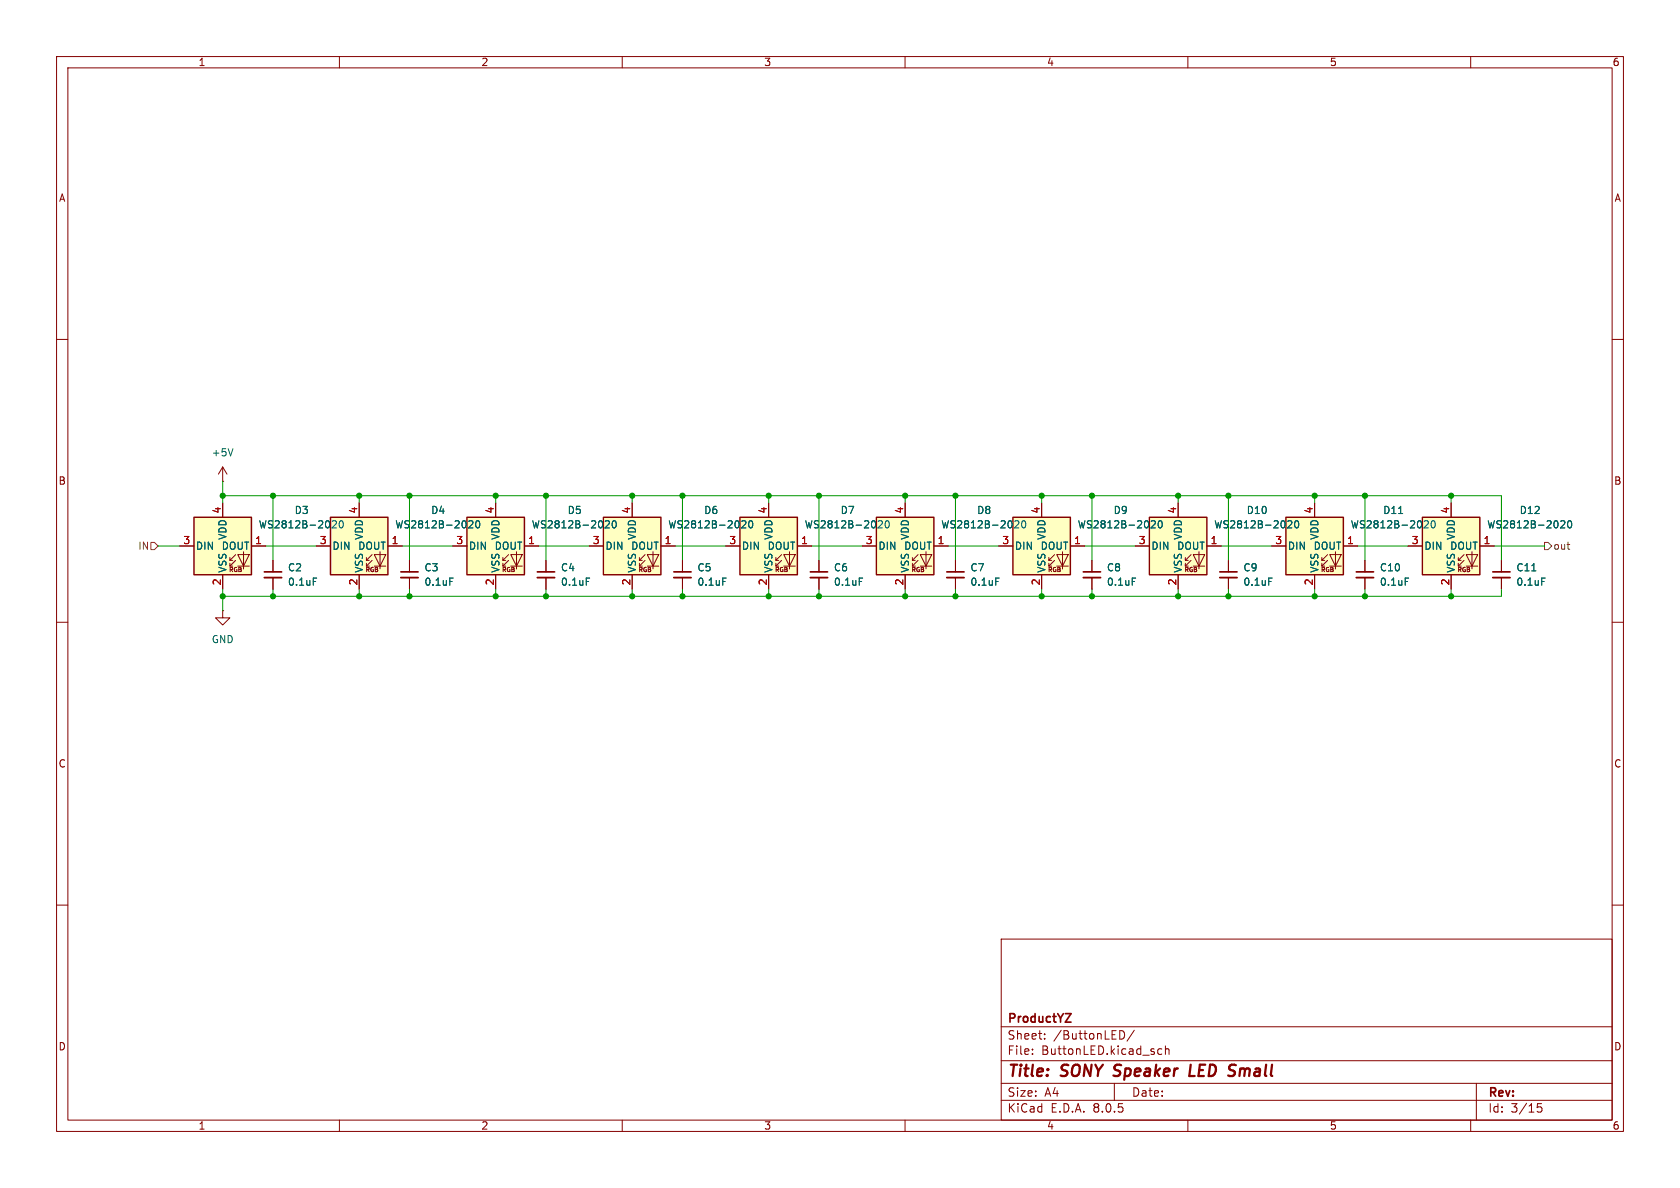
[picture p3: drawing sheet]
<svg xmlns="http://www.w3.org/2000/svg" width="297mm" height="210mm" viewBox="0 0 297 210" stroke-linecap="round" stroke-linejoin="round" font-family="sans-serif">
<g fill="none" stroke="#840000" stroke-width=".18">
<path d="M10 10h277v190h-277zM12 12h273v186h-273zM60 10v2M110 10v2M160 10v2M210 10v2M260 10v2M10 60h2M285 60h2M10 110h2M285 110h2M10 160h2"/>
<path d="M285 160h2M177 166h108v32h-108zM60 198v2M110 198v2M160 198v2M177 194.5h108M177 191.5h108M177 187.5h108M177 181.5h108M182.5 186.3v.1M182.5 185.5v.1M184.7 183.6v.1"/>
<path d="M184.7 182.8v.1M197 191.5v3M198 182.2a.76 .76 0 0 1 .8 .7 .76 .76 0 0 1-.8 .8M200.5 182.1l-1.3 2M205.4 185.5l-.4-.1-.3 .3v.4l.1 .2h.6M206 185.5l.2-.1 .4 .1 .1 .9M206 184.9v1.5M210 198v2M260 198v2M261 191.5v6.5M272.5 195.1h-.7l-.1 .7 .3-.1h.5l.1 .3-.1 .5-.2 .1-.6-.1"/>
</g>
<path d="M210.5 188.2l-.2 2h.9" fill="none" stroke="#840000" stroke-width=".4"/>
<path d="M188.3 179.2h1l-1 1.5h1" fill="none" stroke="#840000" stroke-width=".3"/>
<path d="M130.8 91.4h10.2v10.2h-10.2z" fill="#ffffc2"/>
<g fill="none" stroke="#840000" stroke-width=".18">
<path d="M128.3 96.5h2.5M135.9 88.9v2.5M137.2 99.1h.5M138.2 99.1l-1 1v-.5M138.2 98l-1 1.1v-.5M138.6 98h2l-1 2.1zM139.6 97.5v3.1M141 96.5h2.5M241.3 99.1v2M39.4 108v1.2h1.2l-1.2 1.3-1.3-1.3h1.3M39.4 108h.1M135.9 101.6v2.5"/>
<path d="M137.2 100.1h.5M138.6 100.1h2M241.3 102.1v2"/>
</g>
<path d="M130.8 91.4h10.2v10.2h-10.2z" fill="none" stroke="#840000" stroke-width=".25"/>
<path d="M155.3 92.2l.5-.1 .2 .3-.8 .9h.8M156.6 92.2l.2-.1a.68 .68 0 0 1 .4 .6 .68 .68 0 0 1-.4 .6l-.2-.1-.1-.4zM248.4 102.2h.6" fill="none" stroke="#006464" stroke-width=".18"/>
<path d="M239.8 102.1h3" fill="none" stroke="#840000" stroke-width=".33"/>
<path d="M239.8 101.1h3" fill="none" stroke="#840000" stroke-width=".3"/>
<path d="M227.3 91.4h10.2v10.2h-10.2z" fill="#ffffc2"/>
<g fill="none" stroke="#840000" stroke-width=".18">
<path d="M48.3 99.1v2M193 99.1v2M217.2 99.1v2M224.8 96.5h2.5M232.4 88.9v2.5M233.7 99.1h.5M234.7 99.1l-1 1v-.5M234.7 98l-1 1.1v-.5M235.1 98h2l-1 2.1zM236.1 97.5v3.1M237.5 96.5h2.5M48.3 102.1v2"/>
<path d="M193 102.1v2M217.2 102.1v2M232.4 101.6v2.5M233.7 100.1h.5M235.1 100.1h2"/>
</g>
<path d="M227.3 91.4h10.2v10.2h-10.2z" fill="none" stroke="#840000" stroke-width=".25"/>
<path d="M247.3 90.8h.7M251.8 92.2l.5-.1 .2 .3-.8 .9h.8M253.2 92.1h.1a.68 .68 0 0 1 .4 .6 .68 .68 0 0 1-.4 .6 .84 .84 0 0 1-.1-1.2zM55.4 102.2h.6M200.2 102.2h.6M224.3 102.2h.6" fill="none" stroke="#006464" stroke-width=".18"/>
<path d="M46.7 102.1h3.1M191.5 102.1h3.1M215.6 102.1h3.1" fill="none" stroke="#840000" stroke-width=".33"/>
<path d="M46.7 101.1h3.1M191.5 101.1h3.1M215.6 101.1h3.1" fill="none" stroke="#840000" stroke-width=".3"/>
<path d="M203.2 91.4h10.2v10.2h-10.2z" fill="#ffffc2"/>
<g fill="none" stroke="#840000" stroke-width=".18">
<path d="M120.6 99.1v2M200.7 96.5h2.5M208.3 88.9v2.5M209.5 99.1h.6M210.6 99.1l-1.1 1v-.5M210.6 98l-1.1 1.1v-.5M210.9 98h2.1l-1 2.1zM212 97.5v3.1M213.4 96.5h2.5M120.6 102.1v2M208.3 101.6v2.5M209.5 100.1h.6"/>
<path d="M210.9 100.1h2.1"/>
</g>
<path d="M203.2 91.4h10.2v10.2h-10.2z" fill="none" stroke="#840000" stroke-width=".25"/>
<path d="M227.7 92.2l.4-.1 .3 .3-.8 .9h.8M229.1 92.1h.1a.68 .68 0 0 1 .4 .6 .68 .68 0 0 1-.4 .6 .84 .84 0 0 1-.1-1.2zM127.8 102.2h.6" fill="none" stroke="#006464" stroke-width=".18"/>
<path d="M119.1 102.1h3.1" fill="none" stroke="#840000" stroke-width=".33"/>
<path d="M119.1 101.1h3.1" fill="none" stroke="#840000" stroke-width=".3"/>
<path d="M106.7 91.4h10.1v10.2h-10.1z" fill="#ffffc2"/>
<path d="M104.1 96.5h2.6M111.8 88.9v2.5M113 99.1h.5M114 99.1l-1 1v-.5M114 98l-1 1.1v-.5M114.4 98h2.1l-1.1 2.1zM115.4 97.5v3.1M116.8 96.5h2.6M111.8 101.6v2.5M113 100.1h.5M114.4 100.1h2.1" fill="none" stroke="#840000" stroke-width=".18"/>
<path d="M106.7 91.4h10.1v10.2h-10.1z" fill="none" stroke="#840000" stroke-width=".25"/>
<path d="M131.1 92.2l.5-.1 .3 .3-.8 .9h.8M132.5 92.2l.2-.1a.68 .68 0 0 1 .4 .6 .68 .68 0 0 1-.4 .6l-.2-.1-.1-.4z" fill="none" stroke="#006464" stroke-width=".18"/>
<path d="M34.3 91.4h10.1v10.2h-10.1z" fill="#ffffc2"/>
<g fill="none" stroke="#840000" stroke-width=".18">
<path d="M31.7 96.5h2.6M39.4 88.9v2.5M40.6 99.1h.5M41.7 99.1l-1.1 1v-.5M41.7 98l-1.1 1.1v-.5M42 98h2.1l-1 2.1zM43.1 97.5v3.1M44.4 96.5h2.6M72.4 99.1v2M168.9 99.1v2M39.4 101.6v2.5M40.6 100.1h.5"/>
<path d="M42 100.1h2.1M72.4 102.1v2M168.9 102.1v2"/>
</g>
<path d="M34.3 91.4h10.1v10.2h-10.1z" fill="none" stroke="#840000" stroke-width=".25"/>
<path d="M58.8 92.2l.4-.1 .3 .3-.8 .9h.8M60.1 92.1h.2a.68 .68 0 0 1 .4 .6 .68 .68 0 0 1-.4 .6 .84 .84 0 0 1-.2-1.2zM79.5 102.2h.6M176 102.2h.6" fill="none" stroke="#006464" stroke-width=".18"/>
<path d="M70.9 102.1h3M167.4 102.1h3" fill="none" stroke="#840000" stroke-width=".33"/>
<path d="M70.9 101.1h3M167.4 101.1h3" fill="none" stroke="#840000" stroke-width=".3"/>
<path d="M154.9 91.4h10.2v10.2h-10.2z" fill="#ffffc2"/>
<path d="M152.4 96.5h2.5M160 88.9v2.5M161.3 99.1h.5M162.3 99.1l-1 1v-.5M162.3 98l-1 1.1v-.5M162.7 98h2l-1 2.1zM163.7 97.5v3.1M165.1 96.5h2.5M160 101.6v2.5M161.3 100.1h.5M162.7 100.1h2" fill="none" stroke="#840000" stroke-width=".18"/>
<path d="M154.9 91.4h10.2v10.2h-10.2z" fill="none" stroke="#840000" stroke-width=".25"/>
<path d="M179.4 92.2l.5-.1 .2 .3-.8 .9h.8M180.8 92.1h.1a.68 .68 0 0 1 .5 .6 .68 .68 0 0 1-.5 .6 .84 .84 0 0 1-.1-1.2z" fill="none" stroke="#006464" stroke-width=".18"/>
<path d="M179.1 91.4h10.1v10.2h-10.1z" fill="#ffffc2"/>
<g fill="none" stroke="#840000" stroke-width=".18">
<path d="M39.4 85.1h.1M39.4 82.6l-.8 1.2M39.4 82.6v2.5M39.4 82.6l.7 1.2M96.5 99.1v2M176.5 96.5h2.6M184.1 88.9v2.5M185.4 99.1h.5M186.4 99.1l-1 1v-.5M186.4 98l-1 1.1v-.5M186.8 98h2l-1 2.1zM187.8 97.5v3.1"/>
<path d="M189.2 96.5h2.6M96.5 102.1v2M184.1 101.6v2.5M185.4 100.1h.5M186.8 100.1h2"/>
</g>
<path d="M179.1 91.4h10.1v10.2h-10.1z" fill="none" stroke="#840000" stroke-width=".25"/>
<path d="M41.2 79.3l-.4 1.3M203.5 92.2l.5-.1 .3 .3-.8 .9h.8M204.9 92.1h.1a.68 .68 0 0 1 .5 .6 .68 .68 0 0 1-.5 .6 .84 .84 0 0 1-.1-1.2zM103.6 102.2h.7" fill="none" stroke="#006464" stroke-width=".18"/>
<path d="M95 102.1h3" fill="none" stroke="#840000" stroke-width=".33"/>
<path d="M95 101.1h3" fill="none" stroke="#840000" stroke-width=".3"/>
<path d="M82.5 91.4h10.2v10.2h-10.2z" fill="#ffffc2"/>
<path d="M80 96.5h2.5M87.6 88.9v2.5M88.9 99.1h.5M89.9 99.1l-1 1v-.5M89.9 98l-1 1.1v-.5M90.3 98h2l-1 2.1zM91.3 97.5v3.1M92.7 96.5h2.5M87.6 101.6v2.5M88.9 100.1h.5M90.3 100.1h2" fill="none" stroke="#840000" stroke-width=".18"/>
<path d="M82.5 91.4h10.2v10.2h-10.2z" fill="none" stroke="#840000" stroke-width=".25"/>
<path d="M107 92.2l.5-.1 .2 .3-.7 .9h.7M108.3 92.2l.2-.1a.68 .68 0 0 1 .5 .6 .68 .68 0 0 1-.5 .6l-.2-.1-.1-.4z" fill="none" stroke="#006464" stroke-width=".18"/>
<path d="M58.4 91.4h10.2v10.2h-10.2z" fill="#ffffc2"/>
<g fill="none" stroke="#840000" stroke-width=".18">
<path d="M55.9 96.5h2.5M63.5 88.9v2.5M64.8 99.1h.5M65.8 99.1l-1 1v-.5M65.8 98l-1 1.1v-.5M66.2 98h2l-1 2.1zM67.2 97.5v3.1M68.6 96.5h2.5M265.4 99.1v2M63.5 101.6v2.5M64.8 100.1h.5M66.2 100.1h2"/>
<path d="M265.4 102.1v2"/>
</g>
<path d="M58.4 91.4h10.2v10.2h-10.2z" fill="none" stroke="#840000" stroke-width=".25"/>
<path d="M82.9 92.2l.5-.1 .2 .3-.8 .9h.8M84.2 92.2l.2-.1a.68 .68 0 0 1 .4 .6 .68 .68 0 0 1-.4 .6l-.2-.1-.1-.4zM270.8 100.9h.7M272.6 102.2h.6" fill="none" stroke="#006464" stroke-width=".18"/>
<path d="M263.9 102.1h3.1" fill="none" stroke="#840000" stroke-width=".33"/>
<path d="M263.9 101.1h3.1" fill="none" stroke="#840000" stroke-width=".3"/>
<path d="M251.5 91.4h10.1v10.2h-10.1z" fill="#ffffc2"/>
<g fill="none" stroke="#840000" stroke-width=".18">
<path d="M31.7 96.5h2.6M39.4 88.9v2.5M44.4 96.5h2.6M48.3 99.1v2M55.9 96.5h2.5M63.5 88.9v2.5M68.6 96.5h2.5M72.4 99.1v2M80 96.5h2.5M87.6 88.9v2.5M92.7 96.5h2.5M96.5 99.1v2"/>
<path d="M104.1 96.5h2.6M111.8 88.9v2.5M116.8 96.5h2.6M120.6 99.1v2M128.3 96.5h2.5M135.9 88.9v2.5M141 96.5h2.5M144.8 99.1v2M152.4 96.5h2.5M160 88.9v2.5M165.1 96.5h2.5M168.9 99.1v2"/>
<path d="M176.5 96.5h2.6M184.1 88.9v2.5M189.2 96.5h2.6M193 99.1v2M200.7 96.5h2.5M208.3 88.9v2.5M213.4 96.5h2.5M217.2 99.1v2M224.8 96.5h2.5M232.4 88.9v2.5M237.5 96.5h2.5M241.3 99.1v2"/>
<path d="M248.9 96.5h2.6M256.5 88.9v2.5M257.8 99.1h.5M258.8 99.1l-1 1v-.5M258.8 98l-1 1.1v-.5M259.2 98h2l-1 2.1zM260.2 97.5v3.1M261.6 96.5h2.6M265.4 99.1v2M39.4 101.6v2.5M48.3 102.1v2M63.5 101.6v2.5"/>
<path d="M72.4 102.1v2M87.6 101.6v2.5M96.5 102.1v2M111.8 101.6v2.5M120.6 102.1v2M135.9 101.6v2.5M144.8 102.1v2M160 101.6v2.5M168.9 102.1v2M184.1 101.6v2.5M193 102.1v2M208.3 101.6v2.5"/>
<path d="M217.2 102.1v2M232.4 101.6v2.5M241.3 102.1v2M256.5 101.6v2.5M257.8 100.1h.5M259.2 100.1h2M265.4 102.1v2"/>
</g>
<path d="M251.5 91.4h10.1v10.2h-10.1z" fill="none" stroke="#840000" stroke-width=".25"/>
<g fill="none" stroke="#006464" stroke-width=".18">
<path d="M58.8 92.2l.4-.1 .3 .3-.8 .9h.8M60.1 92.1h.2a.68 .68 0 0 1 .4 .6 .68 .68 0 0 1-.4 .6 .84 .84 0 0 1-.2-1.2zM82.9 92.2l.5-.1 .2 .3-.8 .9h.8M84.2 92.2l.2-.1a.68 .68 0 0 1 .4 .6 .68 .68 0 0 1-.4 .6l-.2-.1-.1-.4zM107 92.2l.5-.1 .2 .3-.7 .9h.7M108.3 92.2l.2-.1a.68 .68 0 0 1 .5 .6 .68 .68 0 0 1-.5 .6l-.2-.1-.1-.4zM131.1 92.2l.5-.1 .3 .3-.8 .9h.8M132.5 92.2l.2-.1a.68 .68 0 0 1 .4 .6 .68 .68 0 0 1-.4 .6l-.2-.1-.1-.4zM155.3 92.2l.5-.1 .2 .3-.8 .9h.8M156.6 92.2l.2-.1a.68 .68 0 0 1 .4 .6 .68 .68 0 0 1-.4 .6l-.2-.1-.1-.4zM179.4 92.2l.5-.1 .2 .3-.8 .9h.8M180.8 92.1h.1a.68 .68 0 0 1 .5 .6 .68 .68 0 0 1-.5 .6 .84 .84 0 0 1-.1-1.2z"/>
<path d="M203.5 92.2l.5-.1 .3 .3-.8 .9h.8M204.9 92.1h.1a.68 .68 0 0 1 .5 .6 .68 .68 0 0 1-.5 .6 .84 .84 0 0 1-.1-1.2zM227.7 92.2l.4-.1 .3 .3-.8 .9h.8M229.1 92.1h.1a.68 .68 0 0 1 .4 .6 .68 .68 0 0 1-.4 .6 .84 .84 0 0 1-.1-1.2zM247.3 90.8h.7M251.8 92.2l.5-.1 .2 .3-.8 .9h.8M253.2 92.1h.1a.68 .68 0 0 1 .4 .6 .68 .68 0 0 1-.4 .6 .84 .84 0 0 1-.1-1.2zM275.9 92.2l.5-.1 .2 .3-.7 .9h.7M277.3 92.2l.1-.1a.68 .68 0 0 1 .5 .6 .68 .68 0 0 1-.5 .6l-.1-.1-.2-.4zM55.4 102.2h.6M79.5 102.2h.6M103.6 102.2h.7"/>
<path d="M127.8 102.2h.6M151.9 102.2h.6M176 102.2h.6M200.2 102.2h.6M224.3 102.2h.6M248.4 102.2h.6M270.8 100.9h.7M272.6 102.2h.6"/>
</g>
<path d="M143.3 102.1h3" fill="none" stroke="#840000" stroke-width=".33"/>
<path d="M143.3 101.1h3" fill="none" stroke="#840000" stroke-width=".3"/>
<path d="M26.7 95.9h.6l.6 .6-.6 .7h-.6zM273 95.9h.7l.6 .6-.6 .7h-.7z" fill="none" stroke="#725600" stroke-width=".18"/>
<g fill="none" stroke="#009600" stroke-width=".18">
<path d="M27.9 96.5h3.8M39.4 87.6h226v11.5M39.4 85.1v3.8M47 96.5h8.9M48.3 87.6v11.5M63.5 87.6v1.3M71.1 96.5h8.9M72.4 87.6v11.5M87.6 87.6v1.3M95.2 96.5h8.9M96.5 87.6v11.5M111.8 87.6v1.3"/>
<path d="M119.4 96.5h8.9M120.6 87.6v11.5M135.9 87.6v1.3M143.5 96.5h8.9M144.8 87.6v11.5M160 87.6v1.3M167.6 96.5h8.9M168.9 87.6v11.5M184.1 87.6v1.3M191.8 96.5h8.9M193 87.6v11.5M208.3 87.6v1.3"/>
<path d="M215.9 96.5h8.9M217.2 87.6v11.5M232.4 87.6v1.3M240 96.5h8.9M241.3 87.6v11.5M256.5 87.6v1.3M264.2 96.5h8.8M39.4 104.1v3.9M48.3 104.1v1.3M63.5 104.1v1.3M72.4 104.1v1.3M87.6 104.1v1.3"/>
<path d="M96.5 104.1v1.3M111.8 104.1v1.3M120.6 104.1v1.3M135.9 104.1v1.3M144.8 104.1v1.3M160 104.1v1.3M168.9 104.1v1.3M184.1 104.1v1.3M193 104.1v1.3M208.3 104.1v1.3M217.2 104.1v1.3M232.4 104.1v1.3"/>
<path d="M241.3 104.1v1.3M256.5 104.1v1.3M265.4 104.1v1.3h-226"/>
</g>
<g fill="#009600" stroke="#009600" stroke-width=".18">
<circle cx="232.4" cy="105.4" r=".46"/>
<circle cx="241.3" cy="105.4" r=".46"/>
<circle cx="208.3" cy="87.6" r=".46"/>
<circle cx="217.2" cy="87.6" r=".46"/>
<circle cx="256.5" cy="87.6" r=".46"/>
<circle cx="256.5" cy="105.4" r=".46"/>
<circle cx="241.3" cy="87.6" r=".46"/>
<circle cx="232.4" cy="87.6" r=".46"/>
<circle cx="217.2" cy="105.4" r=".46"/>
<circle cx="144.8" cy="87.6" r=".46"/>
<circle cx="160" cy="105.4" r=".46"/>
<circle cx="160" cy="87.6" r=".46"/>
<circle cx="144.8" cy="105.4" r=".46"/>
<circle cx="135.9" cy="105.4" r=".46"/>
<circle cx="111.8" cy="87.6" r=".46"/>
<circle cx="120.6" cy="87.6" r=".46"/>
<circle cx="135.9" cy="87.6" r=".46"/>
<circle cx="111.8" cy="105.4" r=".46"/>
<circle cx="120.6" cy="105.4" r=".46"/>
<circle cx="193" cy="105.4" r=".46"/>
<circle cx="184.1" cy="105.4" r=".46"/>
<circle cx="184.1" cy="87.6" r=".46"/>
<circle cx="208.3" cy="105.4" r=".46"/>
<circle cx="193" cy="87.6" r=".46"/>
<circle cx="168.9" cy="87.6" r=".46"/>
<circle cx="168.9" cy="105.4" r=".46"/>
<circle cx="72.4" cy="105.4" r=".46"/>
<circle cx="87.6" cy="105.4" r=".46"/>
<circle cx="39.4" cy="87.6" r=".46"/>
<circle cx="48.3" cy="87.6" r=".46"/>
<circle cx="63.5" cy="87.6" r=".46"/>
<circle cx="63.5" cy="105.4" r=".46"/>
<circle cx="96.5" cy="105.4" r=".46"/>
<circle cx="87.6" cy="87.6" r=".46"/>
<circle cx="72.4" cy="87.6" r=".46"/>
<circle cx="96.5" cy="87.6" r=".46"/>
<circle cx="39.4" cy="105.4" r=".46"/>
<circle cx="48.3" cy="105.4" r=".46"/>
</g>
<g font-size="2.8" fill="#840000">
<text x="178" y="190.9">Title:</text>
<text x="187.7" y="190.9">SONY Speaker</text>
<text x="211.9" y="190.9">LED</text>
<text x="219.7" y="190.9">Small</text>
</g>
<g font-size="2.1" fill="#840000">
<text x="178" y="184">Sheet:</text>
<text x="178" y="181.2">ProductYZ</text>
<text x="186.2" y="184">/ButtonLED/</text>
<text x="178" y="186.7">File:</text>
<text x="184.1" y="186.7">ButtonLED.kicad_sch</text>
<text x="178" y="196.9">KiCad</text>
<text x="178" y="194.1">Size:</text>
<text x="184.7" y="194.1">A4</text>
<text x="185.7" y="196.9">E.D.A.</text>
<text x="193.3" y="196.9">8.0.5</text>
<text x="200" y="194.1">Date:</text>
<text x="263" y="194.3">Rev:</text>
<text x="263" y="196.9">Id:</text>
<text x="267.1" y="196.9">3/15</text>
</g>
<g font-size="1.8" fill="#840000">
<text x="35" y="11.9">1</text>
<text x="85" y="11.9">2</text>
<text x="135" y="11.9">3</text>
<text x="185" y="11.9">4</text>
<text x="235" y="11.9">5</text>
<text x="285" y="11.9">6</text>
<text x="10.3" y="35.9">A</text>
<text x="285.3" y="35.9">A</text>
<text x="10.3" y="85.9">B</text>
<text x="285.3" y="85.9">B</text>
<text x="10.3" y="135.9">C</text>
<text x="285.3" y="135.9">C</text>
<text x="10.3" y="185.9">D</text>
<text x="285.3" y="185.9">D</text>
<text x="35" y="199.9">1</text>
<text x="85" y="199.9">2</text>
<text x="135" y="199.9">3</text>
<text x="185" y="199.9">4</text>
<text x="235" y="199.9">5</text>
<text x="285" y="199.9">6</text>
</g>
<g font-size="1.8" fill="#006464">
<text x="37.3" y="80.9">+5V</text>
<text x="40.2" y="95.5" transform="rotate(-90 40.2 95.5)">VDD</text>
<text x="45.6" y="93.6">WS2812B-2020</text>
<text x="52" y="91.1">D3</text>
<text x="64.4" y="95.5" transform="rotate(-90 64.4 95.5)">VDD</text>
<text x="69.8" y="93.6">WS2812B-2020</text>
<text x="76.1" y="91.1">D4</text>
<text x="88.5" y="95.5" transform="rotate(-90 88.5 95.5)">VDD</text>
<text x="93.9" y="93.6">WS2812B-2020</text>
<text x="100.3" y="91.1">D5</text>
<text x="112.6" y="95.5" transform="rotate(-90 112.6 95.5)">VDD</text>
<text x="118" y="93.6">WS2812B-2020</text>
<text x="124.4" y="91.1">D6</text>
<text x="136.8" y="95.5" transform="rotate(-90 136.8 95.5)">VDD</text>
<text x="142.2" y="93.6">WS2812B-2020</text>
<text x="148.5" y="91.1">D7</text>
<text x="160.9" y="95.5" transform="rotate(-90 160.9 95.5)">VDD</text>
<text x="166.3" y="93.6">WS2812B-2020</text>
<text x="172.6" y="91.1">D8</text>
<text x="185" y="95.5" transform="rotate(-90 185 95.5)">VDD</text>
<text x="190.4" y="93.6">WS2812B-2020</text>
<text x="196.8" y="91.1">D9</text>
<text x="209.1" y="95.5" transform="rotate(-90 209.1 95.5)">VDD</text>
<text x="214.6" y="93.6">WS2812B-2020</text>
<text x="220.3" y="91.1">D10</text>
<text x="233.3" y="95.5" transform="rotate(-90 233.3 95.5)">VDD</text>
<text x="238.7" y="93.6">WS2812B-2020</text>
<text x="244.4" y="91.1">D11</text>
<text x="257.4" y="95.5" transform="rotate(-90 257.4 95.5)">VDD</text>
<text x="262.8" y="93.6">WS2812B-2020</text>
<text x="268.6" y="91.1">D12</text>
<text x="34.5" y="97.4">DIN</text>
<text x="39.1" y="97.4">DOUT</text>
<text x="40.2" y="101.3" transform="rotate(-90 40.2 101.3)">VSS</text>
<text x="50.8" y="101.2">C2</text>
<text x="58.7" y="97.4">DIN</text>
<text x="63.2" y="97.4">DOUT</text>
<text x="64.4" y="101.3" transform="rotate(-90 64.4 101.3)">VSS</text>
<text x="74.9" y="101.2">C3</text>
<text x="82.8" y="97.4">DIN</text>
<text x="87.4" y="97.4">DOUT</text>
<text x="88.5" y="101.3" transform="rotate(-90 88.5 101.3)">VSS</text>
<text x="99.1" y="101.2">C4</text>
<text x="106.9" y="97.4">DIN</text>
<text x="111.5" y="97.4">DOUT</text>
<text x="112.6" y="101.3" transform="rotate(-90 112.6 101.3)">VSS</text>
<text x="123.2" y="101.2">C5</text>
<text x="131.1" y="97.4">DIN</text>
<text x="135.6" y="97.4">DOUT</text>
<text x="136.8" y="101.3" transform="rotate(-90 136.8 101.3)">VSS</text>
<text x="147.3" y="101.2">C6</text>
<text x="155.2" y="97.4">DIN</text>
<text x="159.7" y="97.4">DOUT</text>
<text x="160.9" y="101.3" transform="rotate(-90 160.9 101.3)">VSS</text>
<text x="171.5" y="101.2">C7</text>
<text x="179.3" y="97.4">DIN</text>
<text x="183.9" y="97.4">DOUT</text>
<text x="185" y="101.3" transform="rotate(-90 185 101.3)">VSS</text>
<text x="195.6" y="101.2">C8</text>
<text x="203.5" y="97.4">DIN</text>
<text x="208" y="97.4">DOUT</text>
<text x="209.1" y="101.3" transform="rotate(-90 209.1 101.3)">VSS</text>
<text x="219.7" y="101.2">C9</text>
<text x="227.6" y="97.4">DIN</text>
<text x="232.1" y="97.4">DOUT</text>
<text x="233.3" y="101.3" transform="rotate(-90 233.3 101.3)">VSS</text>
<text x="243.8" y="101.2">C10</text>
<text x="251.7" y="97.4">DIN</text>
<text x="256.3" y="97.4">DOUT</text>
<text x="257.4" y="101.3" transform="rotate(-90 257.4 101.3)">VSS</text>
<text x="268" y="101.2">C11</text>
<text x="50.8" y="103.7">0.1uF</text>
<text x="74.9" y="103.7">0.1uF</text>
<text x="99.1" y="103.7">0.1uF</text>
<text x="123.2" y="103.7">0.1uF</text>
<text x="147.3" y="103.7">0.1uF</text>
<text x="171.5" y="103.7">0.1uF</text>
<text x="195.6" y="103.7">0.1uF</text>
<text x="219.7" y="103.7">0.1uF</text>
<text x="243.8" y="103.7">0.1uF</text>
<text x="268" y="103.7">0.1uF</text>
<text x="37.3" y="113.9">GND</text>
</g>
<g font-size="1.8" fill="#a90000">
<text x="39.1" y="90.9" transform="rotate(-90 39.1 90.9)">4</text>
<text x="63.2" y="90.9" transform="rotate(-90 63.2 90.9)">4</text>
<text x="87.4" y="90.9" transform="rotate(-90 87.4 90.9)">4</text>
<text x="111.5" y="90.9" transform="rotate(-90 111.5 90.9)">4</text>
<text x="135.6" y="90.9" transform="rotate(-90 135.6 90.9)">4</text>
<text x="159.8" y="90.9" transform="rotate(-90 159.8 90.9)">4</text>
<text x="183.9" y="90.9" transform="rotate(-90 183.9 90.9)">4</text>
<text x="208" y="90.9" transform="rotate(-90 208 90.9)">4</text>
<text x="232.2" y="90.9" transform="rotate(-90 232.2 90.9)">4</text>
<text x="256.3" y="90.9" transform="rotate(-90 256.3 90.9)">4</text>
<text x="32.3" y="96.3">3</text>
<text x="45" y="96.3">1</text>
<text x="56.4" y="96.3">3</text>
<text x="69.1" y="96.3">1</text>
<text x="80.6" y="96.3">3</text>
<text x="93.3" y="96.3">1</text>
<text x="104.7" y="96.3">3</text>
<text x="117.4" y="96.3">1</text>
<text x="128.8" y="96.3">3</text>
<text x="141.5" y="96.3">1</text>
<text x="153" y="96.3">3</text>
<text x="165.7" y="96.3">1</text>
<text x="177.1" y="96.3">3</text>
<text x="189.8" y="96.3">1</text>
<text x="201.2" y="96.3">3</text>
<text x="213.9" y="96.3">1</text>
<text x="225.4" y="96.3">3</text>
<text x="238.1" y="96.3">1</text>
<text x="249.5" y="96.3">3</text>
<text x="262.2" y="96.3">1</text>
<text x="39.1" y="103.6" transform="rotate(-90 39.1 103.6)">2</text>
<text x="63.2" y="103.6" transform="rotate(-90 63.2 103.6)">2</text>
<text x="87.4" y="103.6" transform="rotate(-90 87.4 103.6)">2</text>
<text x="111.5" y="103.6" transform="rotate(-90 111.5 103.6)">2</text>
<text x="135.6" y="103.6" transform="rotate(-90 135.6 103.6)">2</text>
<text x="159.8" y="103.6" transform="rotate(-90 159.8 103.6)">2</text>
<text x="183.9" y="103.6" transform="rotate(-90 183.9 103.6)">2</text>
<text x="208" y="103.6" transform="rotate(-90 208 103.6)">2</text>
<text x="232.2" y="103.6" transform="rotate(-90 232.2 103.6)">2</text>
<text x="256.3" y="103.6" transform="rotate(-90 256.3 103.6)">2</text>
</g>
<g font-size="1.8" fill="#725600">
<text x="24.3" y="97.4">IN</text>
<text x="274.5" y="97.4">out</text>
</g>
<g font-size="1.1" fill="#840000">
<text x="40.4" y="101.3">RGB</text>
<text x="64.5" y="101.3">RGB</text>
<text x="88.6" y="101.3">RGB</text>
<text x="112.8" y="101.3">RGB</text>
<text x="136.9" y="101.3">RGB</text>
<text x="161" y="101.3">RGB</text>
<text x="185.1" y="101.3">RGB</text>
<text x="209.3" y="101.3">RGB</text>
<text x="233.4" y="101.3">RGB</text>
<text x="257.5" y="101.3">RGB</text>
</g>
</svg>
